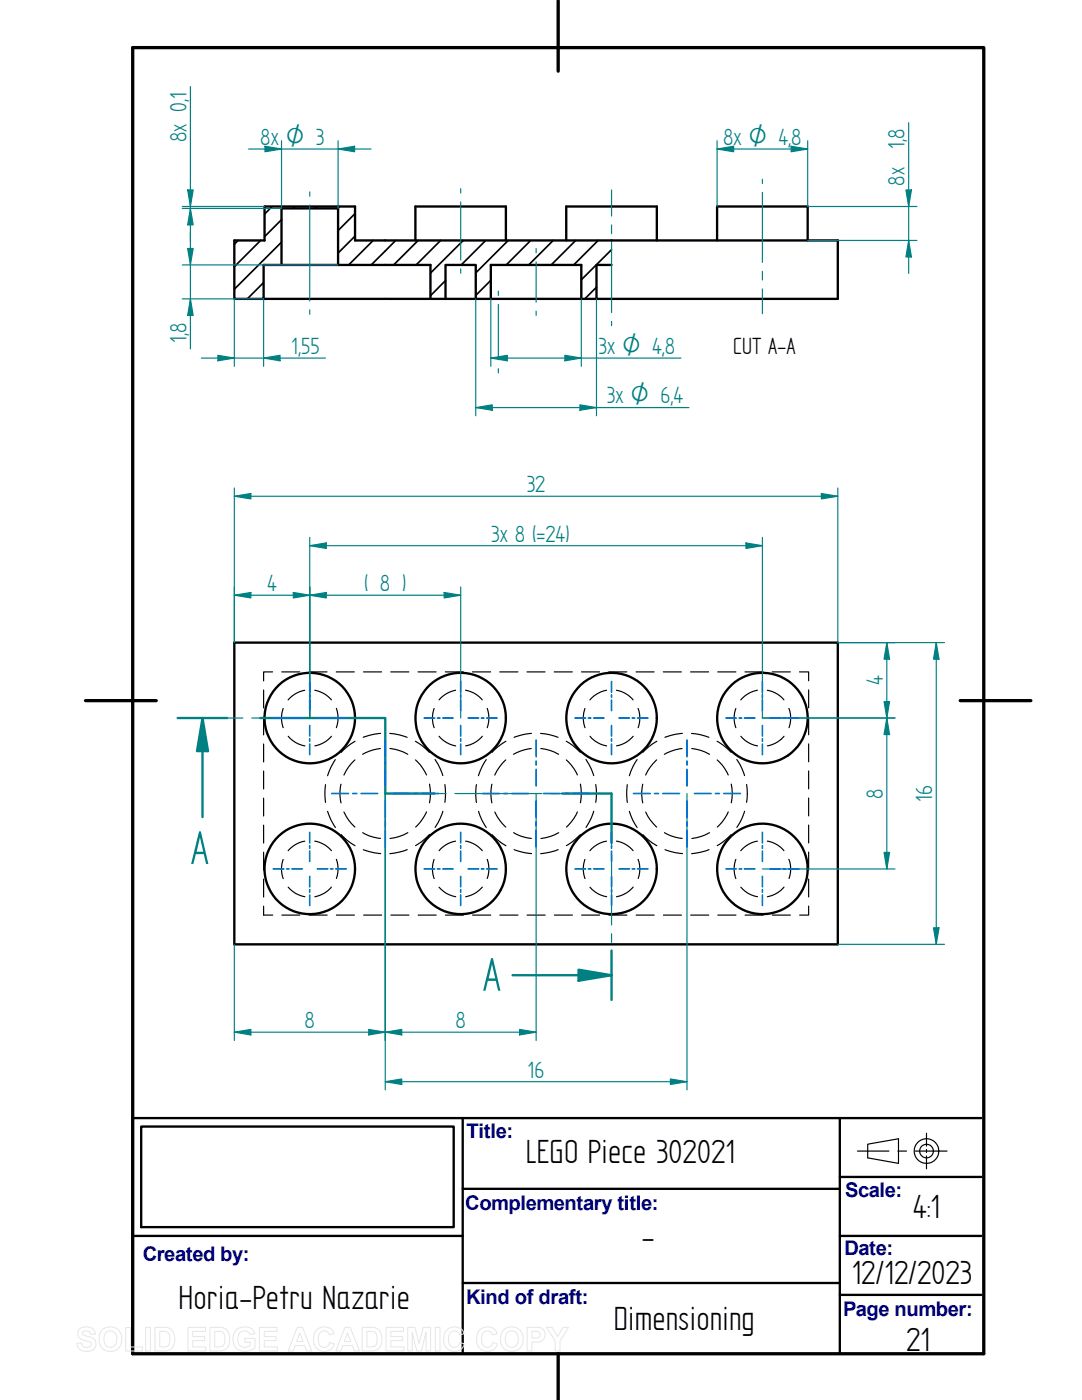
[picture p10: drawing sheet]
<svg xmlns="http://www.w3.org/2000/svg" width="216mm" height="279mm" viewBox="0 0 216 279" stroke-linecap="round" stroke-linejoin="round" font-family="sans-serif">
<path d="M26.5 9.5h169.8v260.7h-169.8zM111.4 .1v14.1M17.1 139.8h14.1M191.6 139.8h14.1M111.4 270.2v9.2" fill="none" stroke="#000" stroke-width=".66"/>
<g fill="none" stroke="#000" stroke-width=".47">
<path d="M67.5 52.9v-11.3h-11.3v11.3M82.9 48v-6.8h18v6.8M85.9 59.6v-6.7h-33.3v6.7h-5.8v-11.6h6v-6.8h18v6.8h96.4v11.6h-114.6M88.9 59.6v-6.7h6v6.7M113 48v-6.8h18.1v6.8M116 59.6v-6.7h-18.1v6.7M122 52.9h-3v6.7M143.1 48v-6.8h18.1v6.8M46.8 128.2h120.4v60.3h-120.4zM28.2 224.8h62.3v20.1h-62.3zM92.3 223.1v47.1M92.3 237.3h75.3"/>
<path d="M167.6 223.1v47.1M167.6 234.9h28.2M195.8 223.1h-169.3v47.1M26.5 246.7h65.8M92.3 256.1h75.3M167.6 258.4h28.2M167.6 246.7h28.2"/>
<circle cx="61.8" cy="143.3" r="9"/>
<circle cx="91.9" cy="143.3" r="9"/>
<circle cx="122" cy="143.3" r="9"/>
<circle cx="152.1" cy="143.3" r="9"/>
<circle cx="61.8" cy="173.4" r="9"/>
<circle cx="91.9" cy="173.4" r="9"/>
<circle cx="122" cy="173.4" r="9"/>
<circle cx="152.1" cy="173.4" r="9"/>
</g>
<g fill="none" stroke="#000" stroke-width=".23">
<path d="M52.6 137.7v3.6M54.4 134.1h-1.8v1.8M56.2 134.1h3.6M60.8 137.8a5.8 5.8 0 0 0-3.3 1.9M61.7 134.1h3.6M62.8 137.8h.2a5.4 5.4 0 0 1 3.1 1.9M67.1 134.1h3.6M72.5 134.1h3.6M78 134.1h3.6M83.4 134.1h3.6M88.9 134.1h3.6M90.9 137.8a5.7 5.7 0 0 0-3.3 1.9"/>
<path d="M92.9 137.8h.2a5.4 5.4 0 0 1 3.1 1.9M94.3 134.1h3.6M99.7 134.1h3.6M105.2 134.1h3.6M110.6 134.1h3.6M116 134.1h3.6M121 137.8a5.8 5.8 0 0 0-3.3 1.9M121.5 134.1h3.6M123 137.8h.2a5.4 5.4 0 0 1 3.1 1.9M126.9 134.1h3.6M132.4 134.1h3.6M137.8 134.1h3.6"/>
<path d="M143.2 134.1h3.6M148.7 134.1h3.6M151.1 137.8a5.8 5.8 0 0 0-3.3 1.9M153.1 137.8h.2a5.4 5.4 0 0 1 3.1 1.9M154.1 134.1h3.6M159.5 134.1h1.9v1.8M161.4 137.7v3.6M52.6 143.1v3.6M52.6 148.5v3.6M52.6 153.9v3.6M52.6 159.3v3.6M56.5 141.4l-.1 .2a5.5 5.5 0 0 0 .1 3.6"/>
<path d="M57.5 146.9a5.6 5.6 0 0 0 3.3 2M65 156.6l-.2 1.3 .2 2.2M66.1 146.9l-.1 .2a5.6 5.6 0 0 1-3.2 1.7M66.9 151.6l-.8 1.4-.7 1.8M67.1 141.4a5.6 5.6 0 0 1 0 3.8M68 156.5l-.1 .6a8.2 8.2 0 0 0 .2 3.1M70.8 151.7h-.1a8.8 8.8 0 0 0-2.1 3M70.8 147.9l-1.6 1.2-1.1 1.1M75.9 149.4l-1.4 .2-2.2 .9M75.9 146.4l-1.3 .1-2.1 .7M77.8 146.4l1.8 .2 1.6 .6M77.8 149.4h.2a9.2 9.2 0 0 1 3.4 1.1"/>
<path d="M82.9 147.9l1.3 .9 1.5 1.4M82.9 151.7l1 1 1.2 2M85.7 156.5v.1a9 9 0 0 1 0 3.6M86.6 141.4v.2a5.5 5.5 0 0 0 0 3.6M86.8 151.6l1.1 1.9 .4 1.3M87.6 146.9a5.6 5.6 0 0 0 3.3 2M88.8 156.6l.1 1.8-.1 1.7M95.1 156.6l-.2 1.3 .2 2.2M96.2 146.9l-.1 .2a5.4 5.4 0 0 1-3.2 1.7M97 151.6l-.8 1.4-.7 1.8M97.2 141.4a5.6 5.6 0 0 1 0 3.8M98.1 156.5l-.1 1.4 .1 2.3"/>
<path d="M100.9 151.7h-.1a9.7 9.7 0 0 0-2.1 3M100.9 147.9l-1.6 1.2-1.2 1.1M106 149.4l-1.4 .2-2.1 .9M106 146.4l-1.3 .1-2.1 .7M107.9 146.4l1.8 .2 1.7 .6M107.9 149.4h.2a8.9 8.9 0 0 1 3.4 1.1M113 147.9l1.3 .9 1.5 1.4M113 151.7l1.5 1.7 .7 1.3M115.8 156.5l.2 1.9-.2 1.8M116.7 141.4l-.1 .2a5.5 5.5 0 0 0 .1 3.6M116.9 151.6l1.1 1.9 .5 1.3M117.7 146.9a5.6 5.6 0 0 0 3.4 2"/>
<path d="M118.9 156.6l.1 1.8-.1 1.7M125.2 156.6l-.1 1.3 .1 2.2M126.3 146.9l-.1 .2a5.4 5.4 0 0 1-3.2 1.7M127.1 151.6a10.7 10.7 0 0 0-1.5 3.2M127.3 141.4a5.5 5.5 0 0 1 0 3.8M128.2 156.5l-.1 1.4 .1 2.3M131 151.7h-.1a9.2 9.2 0 0 0-2.1 3M131.1 147.9a10.8 10.8 0 0 0-2.9 2.3M136.1 149.4l-1.4 .2-2.1 .9M136.2 146.4l-1.4 .1-2.1 .7M138 146.4l1.8 .2 1.7 .6M138 149.4h.2a8.9 8.9 0 0 1 3.4 1.1"/>
<path d="M143.1 147.9l1.3 .9 1.5 1.4M143.1 151.7a8.1 8.1 0 0 1 2.2 3M145.9 156.5v.1a8.5 8.5 0 0 1 0 3.6M146.8 141.4l-.1 .2a5.5 5.5 0 0 0 .1 3.6M147 151.6l1.1 1.9 .5 1.3M147.8 146.9a5.6 5.6 0 0 0 3.4 2M149 156.6l.1 1.8-.1 1.7M156.4 146.9l-.1 .2a5.4 5.4 0 0 1-3.2 1.7M157.4 141.4a5.5 5.5 0 0 1 0 3.8M161.4 143.1v3.5M161.4 148.5v3.5M161.4 153.9v3.5"/>
<path d="M161.4 159.3v3.5M52.6 164.7v3.6M52.6 170.1v3.6M52.6 175.5v3.5M56.5 171.5l-.1 .2a5.6 5.6 0 0 0 .1 3.6M57.5 177.1l.4 .4a5.4 5.4 0 0 0 2.9 1.5M60.8 167.9a5.6 5.6 0 0 0-3.3 1.9M62.8 167.9h.2a5.4 5.4 0 0 1 3.1 1.9M65.4 161.9l.7 1.8 .8 1.4M66.1 177l-.1 .2a5.8 5.8 0 0 1-3.2 1.8M67.1 171.5a5.6 5.6 0 0 1 0 3.8M68.1 166.6l1.1 1 1.6 1.2"/>
<path d="M68.6 162.1l.1 .1a8.5 8.5 0 0 0 2.1 2.9M72.4 166.2a8 8 0 0 0 3.5 1.1M72.5 169.6l2.1 .6 1.4 .1M81.3 169.6l-1.7 .5-1.8 .3M81.4 166.2h-.1a9.4 9.4 0 0 1-3.5 1.1M85.1 162l-1.2 2-1 1.1M85.7 166.5l-1.5 1.5-1.3 .8M86.6 171.5v.2a5.6 5.6 0 0 0 0 3.6M87.6 177.1l.4 .4a5.4 5.4 0 0 0 2.9 1.5M88.4 161.9l-.5 1.4-1.1 1.8M90.9 167.9a5.5 5.5 0 0 0-3.3 1.9M92.9 167.9h.2a5.4 5.4 0 0 1 3.1 1.9"/>
<path d="M95.5 161.9a10.7 10.7 0 0 0 1.5 3.2M96.2 177l-.1 .2a5.7 5.7 0 0 1-3.2 1.8M97.2 171.5a5.6 5.6 0 0 1 0 3.8M98.2 166.6l1.1 1 1.6 1.2M98.7 162.1l.1 .1a9.3 9.3 0 0 0 2.1 2.9M102.5 166.2a8 8 0 0 0 3.5 1.1M102.6 169.6l2.1 .6 1.4 .1M111.4 169.6l-1.7 .5-1.8 .3M111.5 166.2h-.1a9.1 9.1 0 0 1-3.5 1.1M115.2 162l-.7 1.3-1.5 1.8M115.8 166.5l-1.5 1.5-1.3 .8M116.7 171.5l-.1 .2a5.6 5.6 0 0 0 .1 3.6"/>
<path d="M117.7 177.1a5.5 5.5 0 0 0 3.4 1.9M118.5 161.9l-.5 1.4-1.1 1.8M121 167.9a5.6 5.6 0 0 0-3.3 1.9M123 167.9h.2a5.4 5.4 0 0 1 3.1 1.9M125.6 161.9a10.7 10.7 0 0 0 1.5 3.2M126.3 177l-.1 .2a5.7 5.7 0 0 1-3.2 1.8M127.3 171.5a5.4 5.4 0 0 1 0 3.8M128.3 166.6l1.1 1 1.7 1.2M128.8 162.1l.1 .1a8.9 8.9 0 0 0 2.1 2.9M132.6 166.2a8 8 0 0 0 3.5 1.1M132.7 169.6l2.1 .6 1.4 .1M141.5 169.6l-1.7 .5-1.8 .3"/>
<path d="M141.6 166.2h-.1a9.1 9.1 0 0 1-3.5 1.1M145.3 162l-1.2 2-1 1.1M145.9 166.5l-1.5 1.5-1.3 .8M146.8 171.5l-.1 .2a5.6 5.6 0 0 0 .1 3.6M147.8 177.1a5.5 5.5 0 0 0 3.4 1.9M148.6 161.9l-.5 1.4-1.1 1.8M151.1 167.9a5.6 5.6 0 0 0-3.3 1.9M153.1 167.9h.2a5.4 5.4 0 0 1 3.1 1.9M156.4 177l-.1 .2a5.7 5.7 0 0 1-3.2 1.8M157.4 171.5a5.4 5.4 0 0 1 0 3.8M161.4 164.7v3.5M161.4 170.1v3.5"/>
<path d="M161.4 175.4v3.6M52.6 180.8v1.8h1.8M56.2 182.6h3.6M61.7 182.6h3.6M67.1 182.6h3.6M72.6 182.6h3.6M78 182.6h3.6M83.4 182.6h3.6M88.9 182.6h3.6M94.3 182.6h3.6M99.7 182.6h3.7M105.2 182.6h3.6"/>
<path d="M110.6 182.6h3.6M116.1 182.6h3.6M121.5 182.6h3.6M126.9 182.6h3.6M132.4 182.6h3.6M137.8 182.6h3.6M143.2 182.6h3.7M148.7 182.6h3.6M154.1 182.6h3.6M161.4 180.8v1.8h-1.8M171.1 229.7h6.3M173.1 228.3l6.2-1v4.9l-6.2-1.1z"/>
<path d="M179.2 229.7h1.7M182.6 229.7h6.4M184.9 226.2v2.5M184.9 229.4v.6M184.9 230.7v2.6"/>
<circle cx="184.9" cy="229.7" r="2.46"/>
<circle cx="184.9" cy="229.7" r="1.37"/>
</g>
<g fill="none" stroke="#000" stroke-width=".34">
<path d="M47.5 48l-.7 .7M52 48l-5.2 5.2M52.6 56.4l-3.3 3.2M54.3 41.2l-1.5 1.5M56.2 48.3l-9.4 9.4M56.2 52.8l-.1 .1M56.2 43.8l-3.4 3.4M58.8 41.2l-.4 .4M63.3 41.2l-.4 .4M67.8 41.2l-.4 .4M70.8 42.6l-3.3 3.4M70.8 47.1l-3.3 3.4"/>
<path d="M74.5 48l-4.9 4.9M79 48l-4.9 4.9M83.4 48l-4.9 4.9M87.9 48l-4.9 4.9M88.9 56l-3 3M92.4 48l-6.5 6.5M96.9 48l-4.9 4.9M97.9 55.9l-3 3M101.4 48l-6.5 6.5M105.9 48l-4.9 4.9M110.4 48l-4.9 4.9M114.9 48l-4.9 4.9"/>
<path d="M119 57.3l-2.3 2.3M119.4 48l-4.9 4.9M122 49.8l-6 6"/>
</g>
<path d="M167.2 128.2h21.3M186.8 128.2l.6 3.4h-1.1zM167.2 188.5h21.3" fill="none" stroke="#008080" stroke-width=".23"/>
<path d="M186.8 128.2l.6 3.4h-1.1z" fill="#008080"/>
<path d="M186.3 185.2h1.1l-.6 3.3z" fill="none" stroke="#008080" stroke-width=".23"/>
<path d="M186.3 185.2h1.1l-.6 3.3z" fill="#008080"/>
<path d="M143.1 29.7l3.3-.5v1.1zM143.1 28.1v13.1M161.2 28.1v13.1M186.8 128.2v60.3" fill="none" stroke="#008080" stroke-width=".23"/>
<path d="M143.1 29.7l3.3-.5v1.1z" fill="#008080"/>
<path d="M157.9 29.2l3.3 .5-3.3 .6z" fill="none" stroke="#008080" stroke-width=".23"/>
<path d="M157.9 29.2l3.3 .5-3.3 .6z" fill="#008080"/>
<path d="M143.1 29.7h18.1M161.2 48h21.8M161.2 41.2h21.8M181.3 48l.6 3.3h-1.1z" fill="none" stroke="#008080" stroke-width=".23"/>
<path d="M181.3 48l.6 3.3h-1.1z" fill="#008080"/>
<path d="M180.8 37.9h1.1l-.6 3.3z" fill="none" stroke="#008080" stroke-width=".23"/>
<path d="M180.8 37.9h1.1l-.6 3.3z" fill="#008080"/>
<path d="M181.3 24.5v30.1M97.9 59.6v13.5M116 59.6v13.5M112.7 70.9l3.3 .6-3.3 .5z" fill="none" stroke="#008080" stroke-width=".23"/>
<path d="M112.7 70.9l3.3 .6-3.3 .5z" fill="#008080"/>
<path d="M97.9 71.5l3.3-.6v1.1z" fill="none" stroke="#008080" stroke-width=".23"/>
<path d="M97.9 71.5l3.3-.6v1.1z" fill="#008080"/>
<path d="M94.9 59.6v23.4M119 59.6v23.4M97.9 71.5h38M115.7 80.8l3.3 .5-3.3 .6z" fill="none" stroke="#008080" stroke-width=".23"/>
<path d="M115.7 80.8l3.3 .5-3.3 .6z" fill="#008080"/>
<path d="M94.9 81.3l3.3-.5v1.1z" fill="none" stroke="#008080" stroke-width=".23"/>
<path d="M94.9 81.3l3.3-.5v1.1z" fill="#008080"/>
<path d="M46.8 59.6v13.5M52.6 59.6v13.5M43.5 70.9l3.3 .6-3.3 .5zM94.9 81.3h42.6" fill="none" stroke="#008080" stroke-width=".23"/>
<path d="M43.5 70.9l3.3 .6-3.3 .5z" fill="#008080"/>
<path d="M52.6 71.5l3.3-.6v1.1z" fill="none" stroke="#008080" stroke-width=".23"/>
<path d="M52.6 71.5l3.3-.6v1.1z" fill="#008080"/>
<path d="M37.4 37.9h1.1l-.5 3.3zM36.4 41.2h16.4M36.4 41.6h19.8M40.2 71.5h24.7" fill="none" stroke="#008080" stroke-width=".23"/>
<path d="M37.4 37.9h1.1l-.5 3.3z" fill="#008080"/>
<path d="M38 41.6l.5 3.3h-1.1z" fill="none" stroke="#008080" stroke-width=".23"/>
<path d="M38 41.6l.5 3.3h-1.1z" fill="#008080"/>
<path d="M38 17.3v30.9M52.9 29.2l3.3 .5-3.3 .6zM56.2 28.1v13.5M67.5 28.1v13.5" fill="none" stroke="#008080" stroke-width=".23"/>
<path d="M52.9 29.2l3.3 .5-3.3 .6z" fill="#008080"/>
<path d="M67.5 29.7l3.3-.5v1.1z" fill="none" stroke="#008080" stroke-width=".23"/>
<path d="M67.5 29.7l3.3-.5v1.1z" fill="#008080"/>
<path d="M49.6 29.7h24.4M36.4 52.9h31.1M36.4 59.6h16.2M37.4 49.6h1.1l-.5 3.3z" fill="none" stroke="#008080" stroke-width=".23"/>
<path d="M37.4 49.6h1.1l-.5 3.3z" fill="#008080"/>
<path d="M38 59.6l.5 3.3h-1.1z" fill="none" stroke="#008080" stroke-width=".23"/>
<path d="M38 59.6l.5 3.3h-1.1z" fill="#008080"/>
<path d="M38 46.3v23.3M61.8 117.1v26.2M61.8 118.8l3.3-.6v1.1zM91.9 117.1v26.2" fill="none" stroke="#008080" stroke-width=".23"/>
<path d="M61.8 118.8l3.3-.6v1.1z" fill="#008080"/>
<path d="M88.6 118.2l3.3 .6-3.3 .5z" fill="none" stroke="#008080" stroke-width=".23"/>
<path d="M88.6 118.2l3.3 .6-3.3 .5z" fill="#008080"/>
<path d="M61.8 118.8h30.1M61.8 107.3v36M61.8 108.9l3.3-.5v1.1zM152.1 107.3v36" fill="none" stroke="#008080" stroke-width=".23"/>
<path d="M61.8 108.9l3.3-.5v1.1z" fill="#008080"/>
<path d="M148.8 108.4l3.3 .5-3.3 .6z" fill="none" stroke="#008080" stroke-width=".23"/>
<path d="M148.8 108.4l3.3 .5-3.3 .6z" fill="#008080"/>
<path d="M61.8 108.9h90.3M152.1 143.3h26.5M177 143.3l.5 3.3h-1.1zM152.1 173.4h26.5" fill="none" stroke="#008080" stroke-width=".23"/>
<path d="M177 143.3l.5 3.3h-1.1z" fill="#008080"/>
<path d="M176.4 170.1h1.1l-.5 3.3z" fill="none" stroke="#008080" stroke-width=".23"/>
<path d="M176.4 170.1h1.1l-.5 3.3z" fill="#008080"/>
<path d="M167.2 128.2h11.4M152.1 143.3h26.5M176.4 140h1.1l-.5 3.3zM177 143.3v30.1" fill="none" stroke="#008080" stroke-width=".23"/>
<path d="M176.4 140h1.1l-.5 3.3z" fill="#008080"/>
<path d="M177 128.2l.5 3.4h-1.1z" fill="none" stroke="#008080" stroke-width=".23"/>
<path d="M177 128.2l.5 3.4h-1.1z" fill="#008080"/>
<path d="M46.8 99l3.3-.5v1.1zM46.8 97.4v30.8M167.2 97.4v30.8M177 128.2v15.1" fill="none" stroke="#008080" stroke-width=".23"/>
<path d="M46.8 99l3.3-.5v1.1z" fill="#008080"/>
<path d="M163.9 98.5l3.3 .5-3.3 .6z" fill="none" stroke="#008080" stroke-width=".23"/>
<path d="M163.9 98.5l3.3 .5-3.3 .6z" fill="#008080"/>
<path d="M46.8 99h120.4M46.8 117.1v11.1M58.5 118.2l3.3 .6-3.3 .5zM61.8 117.1v26.2" fill="none" stroke="#008080" stroke-width=".23"/>
<path d="M58.5 118.2l3.3 .6-3.3 .5z" fill="#008080"/>
<path d="M46.8 118.8l3.3-.6v1.1z" fill="none" stroke="#008080" stroke-width=".23"/>
<path d="M46.8 118.8l3.3-.6v1.1z" fill="#008080"/>
<path d="M46.8 118.8h15M76.9 158.4v49.2M46.8 188.5v19.1M46.8 206l3.3-.6v1.1z" fill="none" stroke="#008080" stroke-width=".23"/>
<path d="M46.8 206l3.3-.6v1.1z" fill="#008080"/>
<path d="M73.6 205.4l3.3 .6-3.3 .5z" fill="none" stroke="#008080" stroke-width=".23"/>
<path d="M73.6 205.4l3.3 .6-3.3 .5z" fill="#008080"/>
<path d="M76.9 158.4v49.2M107 158.4v49.2M46.8 206h30.1M76.9 206l3.3-.6v1.1z" fill="none" stroke="#008080" stroke-width=".23"/>
<path d="M76.9 206l3.3-.6v1.1z" fill="#008080"/>
<path d="M103.7 205.4l3.3 .6-3.3 .5z" fill="none" stroke="#008080" stroke-width=".23"/>
<path d="M103.7 205.4l3.3 .6-3.3 .5z" fill="#008080"/>
<path d="M76.9 158.4v59.1M137.1 158.4v59.1M76.9 206h30.1M76.9 215.9l3.3-.6v1.1z" fill="none" stroke="#008080" stroke-width=".23"/>
<path d="M76.9 215.9l3.3-.6v1.1z" fill="#008080"/>
<path d="M133.8 215.3l3.3 .6-3.3 .5z" fill="none" stroke="#008080" stroke-width=".23"/>
<path d="M133.8 215.3l3.3 .6-3.3 .5z" fill="#008080"/>
<g fill="none" stroke="#008080" stroke-width=".23">
<path d="M40.4 143.3h8.1M50.2 143.3h1.8M53.7 143.3h8.1M76.9 158.4h8.6M87.3 158.4h1.7M90.8 158.4h17.3M109.9 158.4h1.7M113.4 158.4h8.6v6.9M122 167.1v1.7M122 170.6v14M122 186.4v1.7M122 189.9v4.7"/>
<path d="M76.9 215.9h60.2"/>
</g>
<path d="M45.3 143.3h-4.9v19.8M51.9 143.3h25v15.1h9.8M112.1 158.4h9.9v9.8M122 189.7v4.9" fill="none" stroke="#008080" stroke-width=".47"/>
<path d="M40.4 143.3l1.1 6.6h-2.2z" fill="#008080"/>
<path d="M40.4 143.3l1.1 6.6h-2.2zM102.3 194.6h19.7" fill="none" stroke="#008080" stroke-width=".47"/>
<path d="M115.4 193.5l6.6 1.1-6.6 1.1z" fill="#008080"/>
<path d="M35.5 143.3h4.9M115.4 193.5l6.6 1.1-6.6 1.1zM122 194.6v5" fill="none" stroke="#008080" stroke-width=".47"/>
<g fill="none" stroke="#008080" stroke-width=".23">
<path d="M61.8 38.3v.9M91.9 37.7v.8M122 37.9v5.2M152.1 35.8v.8M152.1 38.4v14M61.8 40.9v19.2M91.9 40.3v11.6M91.9 53.7v.8M99.4 58.1v.9M107 49.6v.9M107 52.2v8.1M122 44.9v1.7"/>
<path d="M122 48.4v14M152.1 54.1v1.8M152.1 57.7v4.9M61.8 61.8v.9M99.4 60.7v11.1M99.4 73.6v.8M107 62.1v.8M122 64.1v.9"/>
</g>
<g fill="none" stroke="#006edc" stroke-width=".34">
<path d="M61.8 136v2.1M61.8 138.7v.5M61.8 139.7v2.1M91.9 136v2.1M91.9 138.7v.5M91.9 139.7v2.1M122 136v2.1M122 138.7v.5M122 139.7v2.1M152.1 136v2.1M152.1 138.7v.5M152.1 139.7v2.1"/>
<path d="M54.5 143.3h2.1M57.2 143.3h.5M58.2 143.3h2.1M61.8 144.8v2.1M61.8 147.4v.5M61.8 148.5v2.1M63.3 143.3h2.1M66 143.3h.4M66.2 158.4h3.3M67 143.3h2.1M70.4 158.4h.8M72.1 158.4h3.3"/>
<path d="M76.9 147.7v3.3M76.9 151.9v.8M76.9 153.5v3.4M76.9 159.9v3.3M78.4 158.4h3.3M82.5 158.4h.9M84.2 158.4h3.3M84.6 143.3h2.1M87.3 143.3h.5M88.3 143.3h2.1M91.9 144.8v2.1M91.9 147.4v.5"/>
<path d="M91.9 148.5v2.1M93.4 143.3h2.1M96.1 143.3h.5M96.3 158.4h3.3M97.1 143.3h2.1M100.5 158.4h.8M102.2 158.4h3.3M107 147.7v3.3M107 151.9v.8M107 153.5v3.4M107 159.9v3.3M108.5 158.4h3.3"/>
<path d="M112.6 158.4h.9M114.3 158.4h3.3M114.7 143.3h2.1M117.4 143.3h.5M118.4 143.3h2.1M122 144.8v2.1M122 147.4v.5M122 148.5v2.1M123.5 143.3h2.1M126.2 143.3h.5M126.4 158.4h3.3M127.2 143.3h2.1"/>
<path d="M130.6 158.4h.8M132.3 158.4h3.3M137.1 147.7v3.3M137.1 151.9v.8M137.1 153.5v3.4M137.1 159.9v3.3M138.6 158.4h3.3M142.7 158.4h.9M144.4 158.4h3.3M144.8 143.3h2.1M147.5 143.3h.5M148.5 143.3h2.1"/>
<path d="M152.1 144.8v2.1M152.1 147.4v.5M152.1 148.5v2.1M153.6 143.3h2.1M156.3 143.3h.5M157.3 143.3h2.1M54.5 173.4h2.1M57.2 173.4h.5M58.2 173.4h2.1M61.8 166.1v2.1M61.8 168.8v.5M61.8 169.8v2.1"/>
<path d="M61.8 174.9v2.1M61.8 177.5v.6M61.8 178.6v2.1M63.3 173.4h2.1M66 173.4h.4M67 173.4h2.1M76.9 164v.8M76.9 165.7v3.3M84.6 173.4h2.1M87.3 173.4h.5M88.3 173.4h2.1M91.9 166.1v2.1"/>
<path d="M91.9 168.8v.5M91.9 169.8v2.1M91.9 174.9v2.1M91.9 177.5v.6M91.9 178.6v2.1M93.4 173.4h2.1M96.1 173.4h.5M97.1 173.4h2.1M107 164v.8M107 165.7v3.3M114.7 173.4h2.1M117.4 173.4h.5"/>
<path d="M118.4 173.4h2.1M122 166.1v2.1M122 168.8v.5M122 169.8v2.1M122 174.9v2.1M122 177.5v.6M122 178.6v2.1M123.5 173.4h2.1M126.2 173.4h.5M127.2 173.4h2.1M137.1 164v.8M137.1 165.7v3.3"/>
<path d="M144.8 173.4h2.1M147.5 173.4h.5M148.5 173.4h2.1M152.1 166.1v2.1M152.1 168.8v.5M152.1 169.8v2.1M152.1 174.9v2.1M152.1 177.5v.6M152.1 178.6v2.1M153.6 173.4h2.1M156.3 173.4h.5M157.3 173.4h2.1"/>
</g>
<g fill="none" stroke="#e6e6e6" stroke-width=".2">
<path d="M15.8 265.3a2.19 2.19 0 0 1 3.1 .4l.1 .6h-.9a.91 .91 0 0 0-.8-.7 .91 .91 0 0 0-.9 .5 1.27 1.27 0 0 0 1.3 .7 1.5 1.5 0 0 1 1.4 1.7 1.5 1.5 0 0 1-1.8 1.2 1.72 1.72 0 0 1-2-1.6l.9-.1a1.02 1.02 0 0 0 .9 .9 1.02 1.02 0 0 0 1.1-.7l-.1-.2-.3-.2a2.43 2.43 0 0 1-2.3-1.4l.1-.7zM20.4 265.4a2.37 2.37 0 0 1 3-.2 2.37 2.37 0 0 1 .8 2.9 2.31 2.31 0 0 1-2.9 1.5 2.31 2.31 0 0 1-1.5-3l.2-.5zM21.1 266a1.32 1.32 0 0 1 1.6-.2 1.32 1.32 0 0 1 .6 1.4 1.33 1.33 0 0 1-1.3 1.7 1.33 1.33 0 0 1-1.3-1.6l.1-.8zM25.1 264.9h.9v3.9h2.4v.8h-3.3zM29.1 264.9h.9v4.7h-.9zM29.1 269.6h.1M30.9 264.9h1.8a2.11 2.11 0 0 1 2.2 2.7 1.95 1.95 0 0 1-2.2 2h-1.8zM31.9 265.7a1.67 1.67 0 0 1 1.8 .5 2.32 2.32 0 0 1-.3 2.5l-1.5 .1zM37.5 264.9h3.5v.8h-2.5v1h2.3v.8h-2.3v1.3h2.6v.8h-3.6zM41.9 264.9h1.7a2.11 2.11 0 0 1 2.2 2.7 1.95 1.95 0 0 1-2.1 2h-1.8zM42.8 265.7a1.67 1.67 0 0 1 1.9 .5 2.32 2.32 0 0 1-.4 2.5l-1.5 .1zM47.2 265.4a2.4 2.4 0 0 1 3.5 .5l.1 .3-.9 .2a1.29 1.29 0 0 0-1.6-.7 1.29 1.29 0 0 0-.8 1.5 1.46 1.46 0 0 0 .7 1.6 1.46 1.46 0 0 0 1.7-.3v-.6h-1.1v-.8h2.1v1.9a2.55 2.55 0 0 1-3 .5 2.55 2.55 0 0 1-1.4-2.6l.1-.7z"/>
<path d="M51.8 264.9h3.5v.8h-2.6v1h2.4v.8h-2.4v1.3h2.7v.8h-3.6zM59.3 264.9h1l1.9 4.7h-1l-.4-1.1h-1.9l-.4 1.1h-1zM59.8 266l.7 1.7h-1.3zM63.1 265.5a2.11 2.11 0 0 1 3.6 .7l-1 .2a1.11 1.11 0 0 0-1.3-.8 1.11 1.11 0 0 0-.9 1.2 1.51 1.51 0 0 0 1.2 2.1l.7-.3 .4-.7 .9 .3a2.13 2.13 0 0 1-2.5 1.5 2.13 2.13 0 0 1-1.7-2.4l.3-1.2zM68.8 264.9h1.1l1.8 4.7h-1l-.4-1.1h-1.9l-.4 1.1h-1zM69.3 266l.7 1.7h-1.3zM72.3 264.9h1.7a2.11 2.11 0 0 1 2.2 2.7 1.95 1.95 0 0 1-2.2 2h-1.7zM73.2 265.7a1.67 1.67 0 0 1 1.9 .5 2.32 2.32 0 0 1-.4 2.5l-1.5 .1zM77 264.9h3.5v.8h-2.5v1h2.3v.8h-2.3v1.3h2.6v.8h-3.6zM81.4 264.9h1.4l.8 3.2 .9-3.2h1.4v4.7h-.9v-3.7l-.9 3.7h-.9l-.9-3.7v3.7h-.9zM86.8 264.9h1v4.7h-1zM86.8 269.6h.1"/>
<path d="M89.1 265.5a2.11 2.11 0 0 1 3.5 .7l-.9 .2a1.11 1.11 0 0 0-1.3-.8 1.11 1.11 0 0 0-.9 1.2 1.51 1.51 0 0 0 1.2 2.1l.6-.3 .5-.7 .9 .3a2.13 2.13 0 0 1-2.5 1.5 2.13 2.13 0 0 1-1.7-2.4l.2-1.2zM95.7 265.5a2.11 2.11 0 0 1 3.5 .7l-.9 .2a1.11 1.11 0 0 0-1.3-.8 1.11 1.11 0 0 0-.9 1.2 1.51 1.51 0 0 0 1.2 2.1l.6-.3 .4-.7 1 .3a2.13 2.13 0 0 1-2.5 1.5 2.13 2.13 0 0 1-1.7-2.4l.2-1.2zM100.5 265.4a2.37 2.37 0 0 1 3-.2 2.37 2.37 0 0 1 .8 2.9 2.31 2.31 0 0 1-2.9 1.5 2.31 2.31 0 0 1-1.5-3l.2-.5zM101.2 266a1.32 1.32 0 0 1 1.6-.2 1.32 1.32 0 0 1 .6 1.4 1.33 1.33 0 0 1-1.3 1.7 1.33 1.33 0 0 1-1.3-1.6l.1-.8zM105.2 264.9h1.5a1.56 1.56 0 0 1 2.1 1.7 1.59 1.59 0 0 1-2.1 1.2h-.6v1.8h-.9zM106.1 265.7a1.46 1.46 0 0 1 1.6 .4 .78 .78 0 0 1-.2 .8 .78 .78 0 0 1-.9 .1h-.5zM109.1 264.9h1.1l1.1 1.9 1-1.9h1.2l-1.8 2.7v2h-.9v-2z"/>
</g>
<g font-size="10.6" fill="#008080">
<text x="38" y="172.4">A</text>
<text x="96.3" y="197.7">A</text>
</g>
<g font-size="7.6">
<text x="104.9" y="232.2">LEGO Piece 302021</text>
<text x="182.1" y="243.1">4:1</text>
<text x="128" y="249">-</text>
<text x="169.9" y="256.3">12/12/2023</text>
<text x="35.6" y="261.3">Horia-Petru Nazarie</text>
<text x="122.5" y="265.5">Dimensioning</text>
<text x="180.8" y="269.7">21</text>
</g>
<g font-size="5.3" fill="#008080">
<text x="37.2" y="28.4" transform="rotate(-90 37.2 28.4)">8x 0,1</text>
<text x="51.9" y="28.9">8x</text>
<text x="144.3" y="28.9">8x O 4,8</text>
<text x="180.5" y="37.1" transform="rotate(-90 180.5 37.1)">8x 1,8</text>
<text x="37.2" y="68.5" transform="rotate(-90 37.2 68.5)">1,8</text>
<text x="58.1" y="70.6">1,55</text>
<text x="119.4" y="70.6">3x O 4,8</text>
<text x="121.1" y="80.5">3x O 6,4</text>
<text x="105.1" y="98.2">32</text>
<text x="98" y="108.1">3x 8 (=24)</text>
<text x="53.3" y="118">4</text>
<text x="72.7" y="118">( 8 )</text>
<text x="176.1" y="136.8" transform="rotate(-90 176.1 136.8)">4</text>
<text x="176.1" y="159.4" transform="rotate(-90 176.1 159.4)">8</text>
<text x="186" y="160" transform="rotate(-90 186 160)">16</text>
<text x="60.8" y="205.2">8</text>
<text x="90.9" y="205.2">8</text>
<text x="105.3" y="215.1">16</text>
</g>
<text font-size="5.3" x="146.3" y="70.7">CUT A-A</text>
<text font-size="5.1" fill="#008080" x="57" y="28.9">O 3</text>
<g font-size="4" fill="#000080">
<text x="93.1" y="227.2">Title:</text>
<text x="168.7" y="238.9">Scale:</text>
<text x="92.8" y="241.4">Complementary title:</text>
<text x="28.5" y="251.8">Created by:</text>
<text x="168.5" y="250.4">Date:</text>
<text x="93" y="260.2">Kind of draft:</text>
<text x="168.2" y="262.7">Page number:</text>
</g>
</svg>
